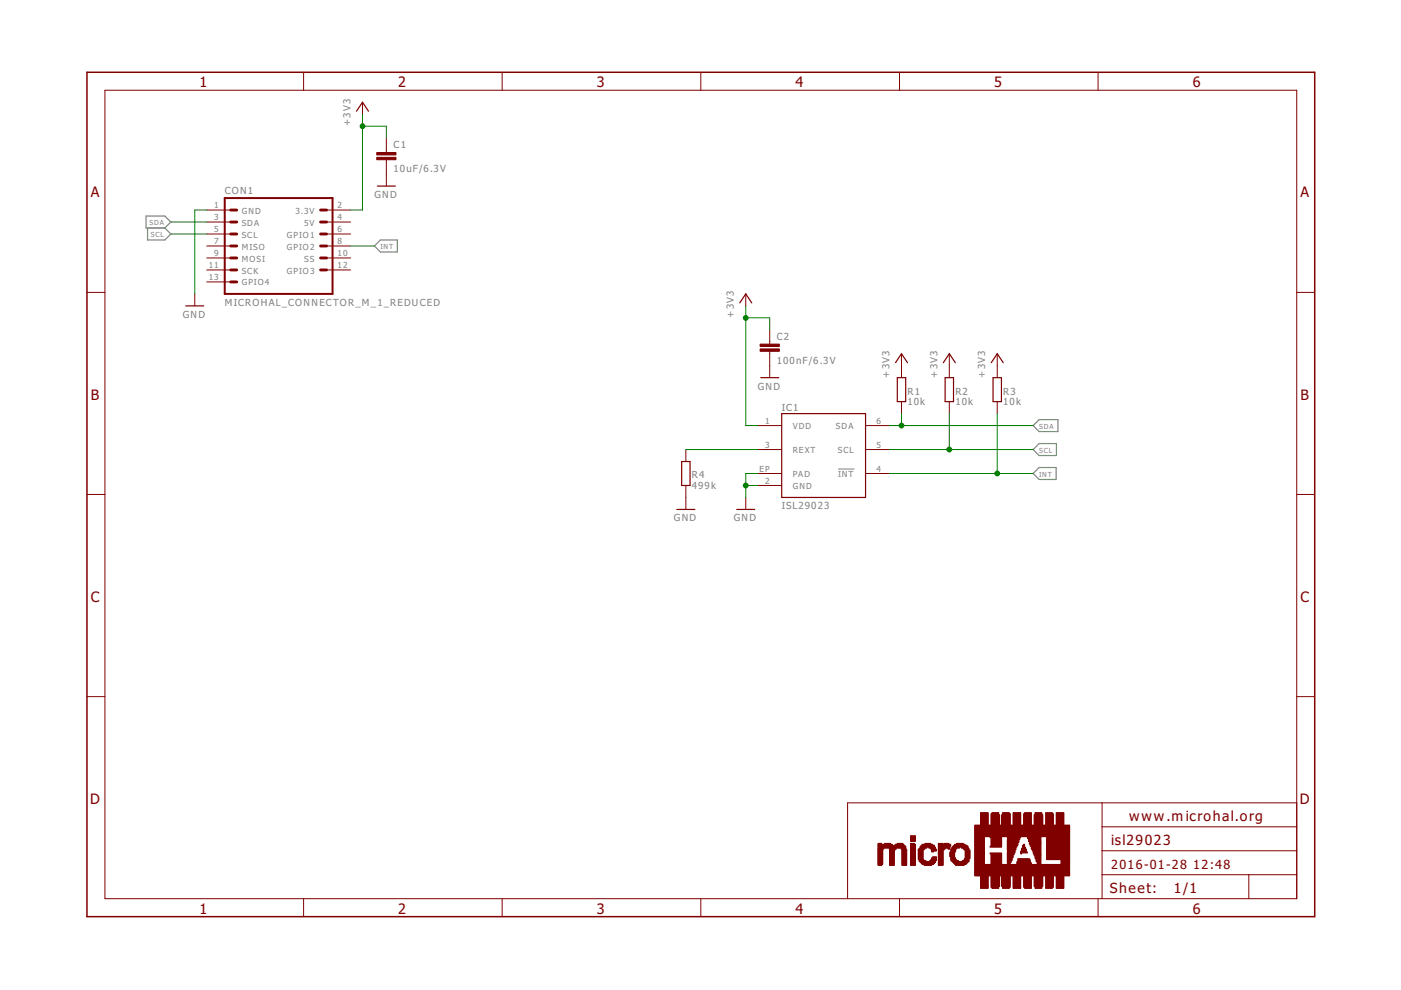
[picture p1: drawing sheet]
<svg xmlns="http://www.w3.org/2000/svg" width="297mm" height="210mm" viewBox="0 0 297 210" stroke-linecap="round" stroke-linejoin="round" font-family="sans-serif">
<path d="M177.7 99.4h3.5" fill="none" stroke="#808080" stroke-width=".21"/>
<path d="M31 45.8h3.9l1.3 1.3-1.3 1.2h-3.9zM31.3 48.3v2.6h3.6l1.3-1.3-1.3-1.3M80.6 50.9h3.6v2.5h-3.6l-1.2-1.2zM219.1 90.2l1.2-1.2h4v2.5h-4zM219.1 95.3l1.2-1.3h3.7v2.6h-3.7zM219.1 100.4l1.2-1.3h3.6v2.6h-3.6z" fill="none" stroke="#808080" stroke-width=".25"/>
<g fill="none" stroke="#800000" stroke-width=".21">
<path d="M22.2 19.1h252.7v171.4h-252.7zM64.4 15.3v3.8M106.5 15.3v3.8M148.6 15.3v3.8M190.7 15.3v3.8M232.8 15.3v3.8M76.9 21.7v2.5M81.9 29.3v3M81.9 33.9v5.6M43.8 44.5h5.1M43.8 47.1h5.1M43.8 49.6h5.1"/>
<path d="M43.8 52.2h5.1M43.8 54.7h5.1M43.8 57.2h5.1M43.8 59.8h5.1M69.2 44.5h5.1M69.2 47.1h5.1M69.2 49.6h5.1M69.2 52.2h5.1M69.2 54.7h5.1M69.2 57.2h5.1M18.4 62h3.8M41.3 62.3v2.6"/>
<path d="M158.1 62.3v2.6M163.2 69.9v3.1M163.2 74.5v5.6M191.1 75v5.1M201.3 75v5.1M211.4 75v5.1M274.9 62h3.8M145.4 95.3v2.6M160.7 90.2h5M160.7 95.3h5M183.5 90.2h5.1M183.5 95.3h5.1"/>
<path d="M191.1 85.2v2.5M201.3 85.2v2.5M211.4 85.2v2.5M18.4 104.8h3.8M145.4 102.9v5.1M158.1 105.5v2.5M160.7 100.4h5M160.7 102.9h5M183.5 100.4h5.1M274.9 104.8h3.8M18.4 147.7h3.8M274.9 147.7h3.8"/>
<path d="M233.7 170.2v20.3M233.7 175.3h41.2M274.9 170.2h-95.2v20.3M64.4 190.5v3.9M106.5 190.5v3.9M148.6 190.5v3.9M190.7 190.5v3.9M232.8 190.5v3.9M233.7 185.5h41.2M233.7 180.4h41.2M264.8 185.5v5"/>
</g>
<path d="M18.4 15.3h260.3v179.1h-260.3z" fill="none" stroke="#800000" stroke-width=".32"/>
<g fill="#800000" stroke="#800000" stroke-width=".21">
<path d="M207.9 188.2h1.6v.2h-1.6z"/>
<path d="M210.3 188.2h1.5v.2h-1.5z"/>
<path d="M212.6 188.2h1.4v.2h-1.4z"/>
<path d="M214.8 188.2h1.6v.2h-1.6z"/>
<path d="M217.2 188.2h1.5v.2h-1.5z"/>
<path d="M219.5 188.2h1.4v.2h-1.4z"/>
<path d="M221.7 188.2h1.4v.2h-1.4z"/>
<path d="M223.9 188.2h1.7v.2h-1.7z"/>
<path d="M207.9 187.9h1.6v.3h-1.6z"/>
<path d="M210.1 187.9h1.6v.3h-1.6z"/>
<path d="M212.6 187.9h1.6v.3h-1.6z"/>
<path d="M214.8 187.9h1.6v.3h-1.6z"/>
<path d="M217 187.9h1.7v.3h-1.7z"/>
<path d="M219.5 187.9h1.4v.3h-1.4z"/>
<path d="M221.7 187.9h1.6v.3h-1.6z"/>
<path d="M223.9 187.9h1.7v.3h-1.7z"/>
<path d="M207.9 187.7h1.6v.3h-1.6z"/>
<path d="M210.1 187.7h1.8v.3h-1.8z"/>
<path d="M212.4 187.7h1.8v.3h-1.8z"/>
<path d="M214.8 187.7h1.6v.3h-1.6z"/>
<path d="M217 187.7h1.7v.3h-1.7z"/>
<path d="M219.3 187.7h1.8v.3h-1.8z"/>
<path d="M221.7 187.7h1.6v.3h-1.6z"/>
<path d="M223.9 187.7h1.7v.3h-1.7z"/>
<path d="M207.9 187.5h1.6v.2h-1.6z"/>
<path d="M210.1 187.5h1.8v.2h-1.8z"/>
<path d="M212.4 187.5h1.8v.2h-1.8z"/>
<path d="M214.8 187.5h1.6v.2h-1.6z"/>
<path d="M217 187.5h1.7v.2h-1.7z"/>
<path d="M219.3 187.5h1.8v.2h-1.8z"/>
<path d="M221.7 187.5h1.6v.2h-1.6z"/>
<path d="M223.9 187.5h1.7v.2h-1.7z"/>
<path d="M207.9 187.3h1.6v.3h-1.6z"/>
<path d="M210.1 187.3h1.8v.3h-1.8z"/>
<path d="M212.4 187.3h1.8v.3h-1.8z"/>
<path d="M214.8 187.3h1.6v.3h-1.6z"/>
<path d="M217 187.3h1.7v.3h-1.7z"/>
<path d="M219.3 187.3h1.8v.3h-1.8z"/>
<path d="M221.7 187.3h1.6v.3h-1.6z"/>
<path d="M223.9 187.3h1.7v.3h-1.7z"/>
<path d="M207.9 187.1h1.6v.2h-1.6z"/>
<path d="M210.1 187.1h1.8v.2h-1.8z"/>
<path d="M212.4 187.1h1.8v.2h-1.8z"/>
<path d="M214.8 187.1h1.6v.2h-1.6z"/>
<path d="M217 187.1h1.7v.2h-1.7z"/>
<path d="M219.3 187.1h1.8v.2h-1.8z"/>
<path d="M221.7 187.1h1.6v.2h-1.6z"/>
<path d="M223.9 187.1h1.7v.2h-1.7z"/>
<path d="M207.9 186.9h1.6v.2h-1.6z"/>
<path d="M210.1 186.9h1.8v.2h-1.8z"/>
<path d="M212.4 186.9h1.8v.2h-1.8z"/>
<path d="M214.8 186.9h1.6v.2h-1.6z"/>
<path d="M217 186.9h1.7v.2h-1.7z"/>
<path d="M219.3 186.9h1.8v.2h-1.8z"/>
<path d="M221.7 186.9h1.6v.2h-1.6z"/>
<path d="M223.9 186.9h1.7v.2h-1.7z"/>
<path d="M207.9 186.7h1.6v.2h-1.6z"/>
<path d="M210.1 186.7h1.8v.2h-1.8z"/>
<path d="M212.4 186.7h1.8v.2h-1.8z"/>
<path d="M214.8 186.7h1.6v.2h-1.6z"/>
<path d="M217 186.7h1.7v.2h-1.7z"/>
<path d="M219.3 186.7h1.8v.2h-1.8z"/>
<path d="M221.7 186.7h1.6v.2h-1.6z"/>
<path d="M223.9 186.7h1.7v.2h-1.7z"/>
<path d="M207.9 186.5h1.6v.2h-1.6z"/>
<path d="M210.1 186.5h1.8v.2h-1.8z"/>
<path d="M212.4 186.5h1.8v.2h-1.8z"/>
<path d="M214.8 186.5h1.6v.2h-1.6z"/>
<path d="M217 186.5h1.7v.2h-1.7z"/>
<path d="M219.3 186.5h1.8v.2h-1.8z"/>
<path d="M221.7 186.5h1.6v.2h-1.6z"/>
<path d="M223.9 186.5h1.7v.2h-1.7z"/>
<path d="M207.9 186.3h1.6v.2h-1.6z"/>
<path d="M210.1 186.3h1.8v.2h-1.8z"/>
<path d="M212.4 186.3h1.8v.2h-1.8z"/>
<path d="M214.8 186.3h1.6v.2h-1.6z"/>
<path d="M217 186.3h1.7v.2h-1.7z"/>
<path d="M219.3 186.3h1.8v.2h-1.8z"/>
<path d="M221.7 186.3h1.6v.2h-1.6z"/>
<path d="M223.9 186.3h1.7v.2h-1.7z"/>
<path d="M207.9 186.1h1.6v.2h-1.6z"/>
<path d="M210.1 186.1h1.8v.2h-1.8z"/>
<path d="M212.4 186.1h1.8v.2h-1.8z"/>
<path d="M214.8 186.1h1.6v.2h-1.6z"/>
<path d="M217 186.1h1.7v.2h-1.7z"/>
<path d="M219.3 186.1h1.8v.2h-1.8z"/>
<path d="M221.7 186.1h1.6v.2h-1.6z"/>
<path d="M223.9 186.1h1.7v.2h-1.7z"/>
<path d="M207.9 185.9h1.6v.2h-1.6z"/>
<path d="M210.1 185.9h1.8v.2h-1.8z"/>
<path d="M212.4 185.9h1.8v.2h-1.8z"/>
<path d="M214.8 185.9h1.6v.2h-1.6z"/>
<path d="M217 185.9h1.7v.2h-1.7z"/>
<path d="M219.3 185.9h1.8v.2h-1.8z"/>
<path d="M221.7 185.9h1.6v.2h-1.6z"/>
<path d="M223.9 185.9h1.7v.2h-1.7z"/>
<path d="M207.9 185.7h1.6v.2h-1.6z"/>
<path d="M210.1 185.7h1.8v.2h-1.8z"/>
<path d="M212.4 185.7h1.8v.2h-1.8z"/>
<path d="M214.8 185.7h1.6v.2h-1.6z"/>
<path d="M217 185.7h1.7v.2h-1.7z"/>
<path d="M219.3 185.7h1.8v.2h-1.8z"/>
<path d="M221.7 185.7h1.6v.2h-1.6z"/>
<path d="M223.9 185.7h1.7v.2h-1.7z"/>
<path d="M206.7 185.5h20.1v.2h-20.1z"/>
<path d="M206.7 185.3h20.1v.2h-20.1z"/>
<path d="M206.7 185.1h20.1v.2h-20.1z"/>
<path d="M206.7 184.9h20.1v.2h-20.1z"/>
<path d="M206.7 184.7h20.1v.2h-20.1z"/>
<path d="M206.7 184.5h20.1v.2h-20.1z"/>
<path d="M206.7 184.3h20.1v.2h-20.1z"/>
<path d="M206.7 184.1h20.1v.2h-20.1z"/>
<path d="M206.7 183.9h20.1v.2h-20.1z"/>
<path d="M206.7 183.7h20.1v.2h-20.1z"/>
<path d="M206.7 183.5h20.1v.2h-20.1z"/>
<path d="M186.2 183.3h.8v.2h-.8z"/>
<path d="M188.6 183.3h1v.2h-1z"/>
<path d="M191.2 183.3h1v.2h-1z"/>
<path d="M193.1 183.3h1v.2h-1z"/>
<path d="M195.9 183.3h1.6v.2h-1.6z"/>
<path d="M198.9 183.3h1.1v.2h-1.1z"/>
<path d="M202.6 183.3h1.8v.2h-1.8z"/>
<path d="M206.7 183.3h20.1v.2h-20.1z"/>
<path d="M186.1 183.1h1.1v.2h-1.1z"/>
<path d="M188.6 183.1h1v.2h-1z"/>
<path d="M191.2 183.1h1v.2h-1z"/>
<path d="M193.1 183.1h1v.2h-1z"/>
<path d="M195.5 183.1h2.5v.2h-2.5z"/>
<path d="M198.9 183.1h1.1v.2h-1.1z"/>
<path d="M202.4 183.1h2.5v.2h-2.5z"/>
<path d="M206.7 183.1h2v.2h-2z"/>
<path d="M210.1 183.1h2.3v.2h-2.3z"/>
<path d="M213.6 183.1h.6v.2h-.6z"/>
<path d="M215.6 183.1h3.1v.2h-3.1z"/>
<path d="M220.1 183.1h.6v.2h-.6z"/>
<path d="M225 183.1h1.8v.2h-1.8z"/>
<path d="M186.1 182.9h1.1v.2h-1.1z"/>
<path d="M188.6 182.9h1v.2h-1z"/>
<path d="M191.2 182.9h1v.2h-1z"/>
<path d="M193.1 182.9h1v.2h-1z"/>
<path d="M195.3 182.9h2.8v.2h-2.8z"/>
<path d="M198.9 182.9h1.1v.2h-1.1z"/>
<path d="M202.2 182.9h2.8v.2h-2.8z"/>
<path d="M206.7 182.9h2v.2h-2z"/>
<path d="M210.1 182.9h2.3v.2h-2.3z"/>
<path d="M213.6 182.9h.6v.2h-.6z"/>
<path d="M215.6 182.9h3.1v.2h-3.1z"/>
<path d="M219.9 182.9h.8v.2h-.8z"/>
<path d="M225 182.9h1.8v.2h-1.8z"/>
<path d="M186.1 182.7h1.1v.2h-1.1z"/>
<path d="M188.6 182.7h1v.2h-1z"/>
<path d="M191.2 182.7h1v.2h-1z"/>
<path d="M193.1 182.7h1v.2h-1z"/>
<path d="M195.1 182.7h3.3v.2h-3.3z"/>
<path d="M198.9 182.7h1.1v.2h-1.1z"/>
<path d="M202 182.7h3.3v.2h-3.3z"/>
<path d="M206.7 182.7h2v.2h-2z"/>
<path d="M210.1 182.7h2.3v.2h-2.3z"/>
<path d="M213.6 182.7h.8v.2h-.8z"/>
<path d="M215.6 182.7h2.8v.2h-2.8z"/>
<path d="M219.9 182.7h.8v.2h-.8z"/>
<path d="M225 182.7h1.8v.2h-1.8z"/>
<path d="M186.1 182.5h1.1v.2h-1.1z"/>
<path d="M188.6 182.5h1v.2h-1z"/>
<path d="M191.2 182.5h1v.2h-1z"/>
<path d="M193.1 182.5h1v.2h-1z"/>
<path d="M194.9 182.5h1.4v.2h-1.4z"/>
<path d="M197.1 182.5h1.3v.2h-1.3z"/>
<path d="M198.9 182.5h1.1v.2h-1.1z"/>
<path d="M201.8 182.5h1.4v.2h-1.4z"/>
<path d="M204 182.5h1.5v.2h-1.5z"/>
<path d="M206.7 182.5h2v.2h-2z"/>
<path d="M210.1 182.5h2.3v.2h-2.3z"/>
<path d="M213.6 182.5h.8v.2h-.8z"/>
<path d="M215.8 182.5h2.6v.2h-2.6z"/>
<path d="M219.7 182.5h1v.2h-1z"/>
<path d="M225 182.5h1.8v.2h-1.8z"/>
<path d="M186.1 182.3h1.1v.2h-1.1z"/>
<path d="M188.6 182.3h1v.2h-1z"/>
<path d="M191.2 182.3h1v.2h-1z"/>
<path d="M193.1 182.3h1v.2h-1z"/>
<path d="M194.9 182.3h1v.2h-1z"/>
<path d="M197.3 182.3h1.2v.2h-1.2z"/>
<path d="M198.9 182.3h1.1v.2h-1.1z"/>
<path d="M201.6 182.3h1.2v.2h-1.2z"/>
<path d="M204.4 182.3h1v.2h-1z"/>
<path d="M206.7 182.3h2v.2h-2z"/>
<path d="M210.1 182.3h2.3v.2h-2.3z"/>
<path d="M213.6 182.3h1v.2h-1z"/>
<path d="M215.8 182.3h2.6v.2h-2.6z"/>
<path d="M219.7 182.3h1v.2h-1z"/>
<path d="M225 182.3h1.8v.2h-1.8z"/>
<path d="M186.1 182.1h1.1v.2h-1.1z"/>
<path d="M188.6 182.1h1v.2h-1z"/>
<path d="M191.2 182.1h1v.2h-1z"/>
<path d="M193.1 182.1h1v.2h-1z"/>
<path d="M194.7 182.1h1v.2h-1z"/>
<path d="M197.5 182.1h1v.2h-1z"/>
<path d="M198.9 182.1h1.1v.2h-1.1z"/>
<path d="M201.6 182.1h1v.2h-1z"/>
<path d="M204.4 182.1h1v.2h-1z"/>
<path d="M206.7 182.1h2v.2h-2z"/>
<path d="M210.1 182.1h2.3v.2h-2.3z"/>
<path d="M213.6 182.1h1v.2h-1z"/>
<path d="M215.8 182.1h2.4v.2h-2.4z"/>
<path d="M219.7 182.1h1v.2h-1z"/>
<path d="M221.9 182.1h4.9v.2h-4.9z"/>
<path d="M186.1 181.9h1.1v.2h-1.1z"/>
<path d="M188.6 181.9h1v.2h-1z"/>
<path d="M191.2 181.9h1v.2h-1z"/>
<path d="M193.1 181.9h1v.2h-1z"/>
<path d="M194.7 181.9h1v.2h-1z"/>
<path d="M197.5 181.9h1v.2h-1z"/>
<path d="M198.9 181.9h1.1v.2h-1.1z"/>
<path d="M201.6 181.9h1v.2h-1z"/>
<path d="M204.6 181.9h1.1v.2h-1.1z"/>
<path d="M206.7 181.9h2v.2h-2z"/>
<path d="M210.1 181.9h2.3v.2h-2.3z"/>
<path d="M213.6 181.9h1v.2h-1z"/>
<path d="M219.5 181.9h1.2v.2h-1.2z"/>
<path d="M221.9 181.9h4.9v.2h-4.9z"/>
<path d="M186.1 181.7h1.1v.2h-1.1z"/>
<path d="M188.6 181.7h1v.2h-1z"/>
<path d="M191.2 181.7h1v.2h-1z"/>
<path d="M193.1 181.7h1v.2h-1z"/>
<path d="M194.7 181.7h1v.2h-1z"/>
<path d="M197.7 181.7h.8v.2h-.8z"/>
<path d="M198.9 181.7h1.1v.2h-1.1z"/>
<path d="M201.6 181.7h.8v.2h-.8z"/>
<path d="M204.6 181.7h1.1v.2h-1.1z"/>
<path d="M206.7 181.7h2v.2h-2z"/>
<path d="M210.1 181.7h2.3v.2h-2.3z"/>
<path d="M213.6 181.7h1.2v.2h-1.2z"/>
<path d="M219.5 181.7h1.2v.2h-1.2z"/>
<path d="M221.9 181.7h4.9v.2h-4.9z"/>
<path d="M186.1 181.4h1.1v.3h-1.1z"/>
<path d="M188.6 181.4h1v.3h-1z"/>
<path d="M191.2 181.4h1v.3h-1z"/>
<path d="M193.1 181.4h1v.3h-1z"/>
<path d="M194.7 181.4h1v.3h-1z"/>
<path d="M198.9 181.4h1.1v.3h-1.1z"/>
<path d="M201.4 181.4h1v.3h-1z"/>
<path d="M204.6 181.4h1.1v.3h-1.1z"/>
<path d="M206.7 181.4h2v.3h-2z"/>
<path d="M210.1 181.4h2.3v.3h-2.3z"/>
<path d="M213.6 181.4h1.2v.3h-1.2z"/>
<path d="M219.5 181.4h1.2v.3h-1.2z"/>
<path d="M221.9 181.4h4.9v.3h-4.9z"/>
<path d="M186.1 181.3h1.1v.2h-1.1z"/>
<path d="M188.6 181.3h1v.2h-1z"/>
<path d="M191.2 181.3h1v.2h-1z"/>
<path d="M193.1 181.3h1v.2h-1z"/>
<path d="M194.7 181.3h1v.2h-1z"/>
<path d="M198.9 181.3h1.1v.2h-1.1z"/>
<path d="M201.4 181.3h1v.2h-1z"/>
<path d="M204.6 181.3h1.1v.2h-1.1z"/>
<path d="M206.7 181.3h2v.2h-2z"/>
<path d="M210.1 181.3h2.3v.2h-2.3z"/>
<path d="M213.6 181.3h1.2v.2h-1.2z"/>
<path d="M219.3 181.3h1.4v.2h-1.4z"/>
<path d="M221.9 181.3h4.9v.2h-4.9z"/>
<path d="M186.1 181h1.1v.3h-1.1z"/>
<path d="M188.6 181h1v.3h-1z"/>
<path d="M191.2 181h1v.3h-1z"/>
<path d="M193.1 181h1v.3h-1z"/>
<path d="M194.7 181h1v.3h-1z"/>
<path d="M198.9 181h1.1v.3h-1.1z"/>
<path d="M201.4 181h1v.3h-1z"/>
<path d="M204.6 181h1.1v.3h-1.1z"/>
<path d="M206.7 181h2v.3h-2z"/>
<path d="M210.1 181h2.3v.3h-2.3z"/>
<path d="M213.6 181h1.4v.3h-1.4z"/>
<path d="M219.3 181h1.4v.3h-1.4z"/>
<path d="M221.9 181h4.9v.3h-4.9z"/>
<path d="M186.1 180.8h1.1v.3h-1.1z"/>
<path d="M188.6 180.8h1v.3h-1z"/>
<path d="M191.2 180.8h1v.3h-1z"/>
<path d="M193.1 180.8h1v.3h-1z"/>
<path d="M194.7 180.8h1v.3h-1z"/>
<path d="M198.9 180.8h1.1v.3h-1.1z"/>
<path d="M201.4 180.8h1v.3h-1z"/>
<path d="M204.6 180.8h1.1v.3h-1.1z"/>
<path d="M206.7 180.8h2v.3h-2z"/>
<path d="M209.9 180.8h2.5v.3h-2.5z"/>
<path d="M213.6 180.8h1.4v.3h-1.4z"/>
<path d="M216.4 180.8h.2v.3h-.2z"/>
<path d="M219.1 180.8h1.6v.3h-1.6z"/>
<path d="M221.9 180.8h4.9v.3h-4.9z"/>
<path d="M186.1 180.6h1.1v.2h-1.1z"/>
<path d="M188.6 180.6h1v.2h-1z"/>
<path d="M191.2 180.6h1v.2h-1z"/>
<path d="M193.1 180.6h1v.2h-1z"/>
<path d="M194.7 180.6h1v.2h-1z"/>
<path d="M198.9 180.6h1.1v.2h-1.1z"/>
<path d="M201.4 180.6h1v.2h-1z"/>
<path d="M204.6 180.6h1.1v.2h-1.1z"/>
<path d="M206.7 180.6h2v.2h-2z"/>
<path d="M213.6 180.6h1.6v.2h-1.6z"/>
<path d="M216.4 180.6h1.4v.2h-1.4z"/>
<path d="M219.1 180.6h1.6v.2h-1.6z"/>
<path d="M221.9 180.6h4.9v.2h-4.9z"/>
<path d="M186.1 180.4h1.1v.2h-1.1z"/>
<path d="M188.6 180.4h1v.2h-1z"/>
<path d="M191.2 180.4h1v.2h-1z"/>
<path d="M193.1 180.4h1v.2h-1z"/>
<path d="M194.7 180.4h1v.2h-1z"/>
<path d="M197.5 180.4h.5v.2h-.5z"/>
<path d="M198.9 180.4h1.1v.2h-1.1z"/>
<path d="M201.6 180.4h1v.2h-1z"/>
<path d="M204.6 180.4h1.1v.2h-1.1z"/>
<path d="M206.7 180.4h2v.2h-2z"/>
<path d="M213.6 180.4h1.6v.2h-1.6z"/>
<path d="M216.4 180.4h1.2v.2h-1.2z"/>
<path d="M219.1 180.4h1.6v.2h-1.6z"/>
<path d="M221.9 180.4h4.9v.2h-4.9z"/>
<path d="M186.1 180.2h1.1v.2h-1.1z"/>
<path d="M188.6 180.2h1v.2h-1z"/>
<path d="M191.2 180.2h1v.2h-1z"/>
<path d="M193.1 180.2h1v.2h-1z"/>
<path d="M194.7 180.2h1v.2h-1z"/>
<path d="M197.5 180.2h1v.2h-1z"/>
<path d="M198.9 180.2h1.1v.2h-1.1z"/>
<path d="M201.6 180.2h1v.2h-1z"/>
<path d="M204.6 180.2h1.1v.2h-1.1z"/>
<path d="M206.7 180.2h2v.2h-2z"/>
<path d="M213.6 180.2h1.6v.2h-1.6z"/>
<path d="M216.6 180.2h1v.2h-1z"/>
<path d="M218.9 180.2h1.8v.2h-1.8z"/>
<path d="M221.9 180.2h4.9v.2h-4.9z"/>
<path d="M186.1 180h1.1v.2h-1.1z"/>
<path d="M188.6 180h1.2v.2h-1.2z"/>
<path d="M191.2 180h1v.2h-1z"/>
<path d="M193.1 180h1v.2h-1z"/>
<path d="M194.7 180h1.2v.2h-1.2z"/>
<path d="M197.5 180h1v.2h-1z"/>
<path d="M198.9 180h1.3v.2h-1.3z"/>
<path d="M201.6 180h1v.2h-1z"/>
<path d="M204.4 180h1v.2h-1z"/>
<path d="M206.7 180h2v.2h-2z"/>
<path d="M213.6 180h1.8v.2h-1.8z"/>
<path d="M216.6 180h1v.2h-1z"/>
<path d="M218.9 180h1.8v.2h-1.8z"/>
<path d="M221.9 180h4.9v.2h-4.9z"/>
<path d="M186.1 179.8h1.3v.2h-1.3z"/>
<path d="M188.6 179.8h1.4v.2h-1.4z"/>
<path d="M191 179.8h1v.2h-1z"/>
<path d="M193.1 179.8h1v.2h-1z"/>
<path d="M194.9 179.8h1.2v.2h-1.2z"/>
<path d="M197.3 179.8h1v.2h-1z"/>
<path d="M198.9 179.8h1.5v.2h-1.5z"/>
<path d="M201 179.8h.4v.2h-.4z"/>
<path d="M201.8 179.8h1v.2h-1z"/>
<path d="M204.2 179.8h1.2v.2h-1.2z"/>
<path d="M206.7 179.8h2v.2h-2z"/>
<path d="M213.6 179.8h1.8v.2h-1.8z"/>
<path d="M216.6 179.8h.8v.2h-.8z"/>
<path d="M218.7 179.8h2v.2h-2z"/>
<path d="M221.9 179.8h4.9v.2h-4.9z"/>
<path d="M186.2 179.6h5.8v.2h-5.8z"/>
<path d="M193.1 179.6h1v.2h-1z"/>
<path d="M195.1 179.6h1.4v.2h-1.4z"/>
<path d="M196.9 179.6h1.5v.2h-1.5z"/>
<path d="M198.9 179.6h2.5v.2h-2.5z"/>
<path d="M201.8 179.6h1.6v.2h-1.6z"/>
<path d="M203.8 179.6h1.5v.2h-1.5z"/>
<path d="M206.7 179.6h2v.2h-2z"/>
<path d="M213.6 179.6h1.8v.2h-1.8z"/>
<path d="M216.8 179.6h.6v.2h-.6z"/>
<path d="M218.7 179.6h2v.2h-2z"/>
<path d="M221.9 179.6h4.9v.2h-4.9z"/>
<path d="M186.2 179.4h5.8v.2h-5.8z"/>
<path d="M193.1 179.4h1v.2h-1z"/>
<path d="M195.1 179.4h3v.2h-3z"/>
<path d="M198.9 179.4h2.5v.2h-2.5z"/>
<path d="M202 179.4h3.3v.2h-3.3z"/>
<path d="M206.7 179.4h2v.2h-2z"/>
<path d="M209.9 179.4h2.5v.2h-2.5z"/>
<path d="M213.6 179.4h2v.2h-2z"/>
<path d="M216.8 179.4h.4v.2h-.4z"/>
<path d="M218.7 179.4h2v.2h-2z"/>
<path d="M221.9 179.4h4.9v.2h-4.9z"/>
<path d="M186.1 179.2h3.3v.2h-3.3z"/>
<path d="M189.6 179.2h2.2v.2h-2.2z"/>
<path d="M193.1 179.2h1v.2h-1z"/>
<path d="M195.3 179.2h2.8v.2h-2.8z"/>
<path d="M198.9 179.2h2.7v.2h-2.7z"/>
<path d="M202.2 179.2h2.8v.2h-2.8z"/>
<path d="M206.7 179.2h2v.2h-2z"/>
<path d="M210.1 179.2h2.3v.2h-2.3z"/>
<path d="M213.6 179.2h2v.2h-2z"/>
<path d="M216.8 179.2h.4v.2h-.4z"/>
<path d="M218.4 179.2h2.3v.2h-2.3z"/>
<path d="M221.9 179.2h4.9v.2h-4.9z"/>
<path d="M186.2 179h.8v.2h-.8z"/>
<path d="M187.2 179h2v.2h-2z"/>
<path d="M189.8 179h1.8v.2h-1.8z"/>
<path d="M193.1 179h1v.2h-1z"/>
<path d="M195.5 179h2.2v.2h-2.2z"/>
<path d="M198.9 179h2.7v.2h-2.7z"/>
<path d="M202.4 179h2.2v.2h-2.2z"/>
<path d="M206.7 179h2v.2h-2z"/>
<path d="M210.1 179h2.3v.2h-2.3z"/>
<path d="M213.6 179h2.2v.2h-2.2z"/>
<path d="M217 179h.2v.2h-.2z"/>
<path d="M218.4 179h2.3v.2h-2.3z"/>
<path d="M221.9 179h4.9v.2h-4.9z"/>
<path d="M186.2 178.8h.8v.2h-.8z"/>
<path d="M187.6 178.8h1.2v.2h-1.2z"/>
<path d="M190.2 178.8h1.2v.2h-1.2z"/>
<path d="M193.1 178.8h.8v.2h-.8z"/>
<path d="M196.1 178.8h1.2v.2h-1.2z"/>
<path d="M198.9 178.8h1.1v.2h-1.1z"/>
<path d="M200.2 178.8h1v.2h-1z"/>
<path d="M202.8 178.8h1.4v.2h-1.4z"/>
<path d="M206.7 178.8h2v.2h-2z"/>
<path d="M210.1 178.8h2.3v.2h-2.3z"/>
<path d="M213.6 178.8h2.2v.2h-2.2z"/>
<path d="M218.2 178.8h2.5v.2h-2.5z"/>
<path d="M221.9 178.8h4.9v.2h-4.9z"/>
<path d="M206.7 178.6h2v.2h-2z"/>
<path d="M210.1 178.6h2.3v.2h-2.3z"/>
<path d="M213.6 178.6h2.2v.2h-2.2z"/>
<path d="M218.2 178.6h2.5v.2h-2.5z"/>
<path d="M221.9 178.6h4.9v.2h-4.9z"/>
<path d="M206.7 178.4h2v.2h-2z"/>
<path d="M210.1 178.4h2.3v.2h-2.3z"/>
<path d="M213.6 178.4h2.4v.2h-2.4z"/>
<path d="M218.2 178.4h2.5v.2h-2.5z"/>
<path d="M221.9 178.4h4.9v.2h-4.9z"/>
<path d="M193.1 178.2h1v.2h-1z"/>
<path d="M206.7 178.2h2v.2h-2z"/>
<path d="M210.1 178.2h2.3v.2h-2.3z"/>
<path d="M213.6 178.2h2.4v.2h-2.4z"/>
<path d="M218.1 178.2h2.6v.2h-2.6z"/>
<path d="M221.9 178.2h4.9v.2h-4.9z"/>
<path d="M193.1 178h1v.2h-1z"/>
<path d="M206.7 178h2v.2h-2z"/>
<path d="M210.1 178h2.3v.2h-2.3z"/>
<path d="M213.6 178h2.4v.2h-2.4z"/>
<path d="M218.1 178h2.6v.2h-2.6z"/>
<path d="M221.9 178h4.9v.2h-4.9z"/>
<path d="M193.1 177.8h1v.2h-1z"/>
<path d="M206.7 177.8h2v.2h-2z"/>
<path d="M210.1 177.8h2.3v.2h-2.3z"/>
<path d="M213.6 177.8h2.6v.2h-2.6z"/>
<path d="M218.1 177.8h2.6v.2h-2.6z"/>
<path d="M221.9 177.8h4.9v.2h-4.9z"/>
<path d="M193.1 177.6h1v.2h-1z"/>
<path d="M206.7 177.6h2v.2h-2z"/>
<path d="M210.1 177.6h2.3v.2h-2.3z"/>
<path d="M213.6 177.6h2.6v.2h-2.6z"/>
<path d="M217.8 177.6h2.9v.2h-2.9z"/>
<path d="M221.9 177.6h4.9v.2h-4.9z"/>
<path d="M193.1 177.4h1v.2h-1z"/>
<path d="M206.7 177.4h2v.2h-2z"/>
<path d="M209.9 177.4h2.5v.2h-2.5z"/>
<path d="M213.6 177.4h2.8v.2h-2.8z"/>
<path d="M217.8 177.4h2.9v.2h-2.9z"/>
<path d="M221.9 177.4h4.9v.2h-4.9z"/>
<path d="M193.1 177.2h1v.2h-1z"/>
<path d="M206.7 177.2h20.1v.2h-20.1z"/>
<path d="M206.7 177h20.1v.2h-20.1z"/>
<path d="M206.7 176.8h20.1v.2h-20.1z"/>
<path d="M206.7 176.6h20.1v.2h-20.1z"/>
<path d="M206.7 176.4h20.1v.2h-20.1z"/>
<path d="M206.7 176.2h20.1v.2h-20.1z"/>
<path d="M206.7 176h20.1v.2h-20.1z"/>
<path d="M206.7 175.8h20.1v.2h-20.1z"/>
<path d="M206.7 175.6h20.1v.2h-20.1z"/>
<path d="M206.7 175.3h20.1v.3h-20.1z"/>
<path d="M206.7 175.2h20.1v.2h-20.1z"/>
<path d="M206.7 174.9h20.1v.3h-20.1z"/>
<path d="M207.9 174.8h1.6v.2h-1.6z"/>
<path d="M210.1 174.8h1.8v.2h-1.8z"/>
<path d="M212.4 174.8h1.8v.2h-1.8z"/>
<path d="M214.8 174.8h1.6v.2h-1.6z"/>
<path d="M217 174.8h1.7v.2h-1.7z"/>
<path d="M219.3 174.8h1.8v.2h-1.8z"/>
<path d="M221.7 174.8h1.6v.2h-1.6z"/>
<path d="M223.9 174.8h1.7v.2h-1.7z"/>
<path d="M207.9 174.5h1.6v.3h-1.6z"/>
<path d="M210.1 174.5h1.8v.3h-1.8z"/>
<path d="M212.4 174.5h1.8v.3h-1.8z"/>
<path d="M214.8 174.5h1.6v.3h-1.6z"/>
<path d="M217 174.5h1.7v.3h-1.7z"/>
<path d="M219.3 174.5h1.8v.3h-1.8z"/>
<path d="M221.7 174.5h1.6v.3h-1.6z"/>
<path d="M223.9 174.5h1.7v.3h-1.7z"/>
<path d="M207.9 174.3h1.6v.2h-1.6z"/>
<path d="M210.1 174.3h1.8v.2h-1.8z"/>
<path d="M212.4 174.3h1.8v.2h-1.8z"/>
<path d="M214.8 174.3h1.6v.2h-1.6z"/>
<path d="M217 174.3h1.7v.2h-1.7z"/>
<path d="M219.3 174.3h1.8v.2h-1.8z"/>
<path d="M221.7 174.3h1.6v.2h-1.6z"/>
<path d="M223.9 174.3h1.7v.2h-1.7z"/>
<path d="M207.9 174.1h1.6v.2h-1.6z"/>
<path d="M210.1 174.1h1.8v.2h-1.8z"/>
<path d="M212.4 174.1h1.8v.2h-1.8z"/>
<path d="M214.8 174.1h1.6v.2h-1.6z"/>
<path d="M217 174.1h1.7v.2h-1.7z"/>
<path d="M219.3 174.1h1.8v.2h-1.8z"/>
<path d="M221.7 174.1h1.6v.2h-1.6z"/>
<path d="M223.9 174.1h1.7v.2h-1.7z"/>
<path d="M207.9 173.9h1.6v.2h-1.6z"/>
<path d="M210.1 173.9h1.8v.2h-1.8z"/>
<path d="M212.4 173.9h1.8v.2h-1.8z"/>
<path d="M214.8 173.9h1.6v.2h-1.6z"/>
<path d="M217 173.9h1.7v.2h-1.7z"/>
<path d="M219.3 173.9h1.8v.2h-1.8z"/>
<path d="M221.7 173.9h1.6v.2h-1.6z"/>
<path d="M223.9 173.9h1.7v.2h-1.7z"/>
<path d="M207.9 173.7h1.6v.2h-1.6z"/>
<path d="M210.1 173.7h1.8v.2h-1.8z"/>
<path d="M212.4 173.7h1.8v.2h-1.8z"/>
<path d="M214.8 173.7h1.6v.2h-1.6z"/>
<path d="M217 173.7h1.7v.2h-1.7z"/>
<path d="M219.3 173.7h1.8v.2h-1.8z"/>
<path d="M221.7 173.7h1.6v.2h-1.6z"/>
<path d="M223.9 173.7h1.7v.2h-1.7z"/>
<path d="M207.9 173.5h1.6v.2h-1.6z"/>
<path d="M210.1 173.5h1.8v.2h-1.8z"/>
<path d="M212.4 173.5h1.8v.2h-1.8z"/>
<path d="M214.8 173.5h1.6v.2h-1.6z"/>
<path d="M217 173.5h1.7v.2h-1.7z"/>
<path d="M219.3 173.5h1.8v.2h-1.8z"/>
<path d="M221.7 173.5h1.6v.2h-1.6z"/>
<path d="M223.9 173.5h1.7v.2h-1.7z"/>
<path d="M207.9 173.3h1.6v.2h-1.6z"/>
<path d="M210.1 173.3h1.8v.2h-1.8z"/>
<path d="M212.4 173.3h1.8v.2h-1.8z"/>
<path d="M214.8 173.3h1.6v.2h-1.6z"/>
<path d="M217 173.3h1.7v.2h-1.7z"/>
<path d="M219.3 173.3h1.8v.2h-1.8z"/>
<path d="M221.7 173.3h1.6v.2h-1.6z"/>
<path d="M223.9 173.3h1.7v.2h-1.7z"/>
<path d="M207.9 173.1h1.6v.2h-1.6z"/>
<path d="M210.1 173.1h1.8v.2h-1.8z"/>
<path d="M212.4 173.1h1.8v.2h-1.8z"/>
<path d="M214.8 173.1h1.6v.2h-1.6z"/>
<path d="M217 173.1h1.7v.2h-1.7z"/>
<path d="M219.3 173.1h1.8v.2h-1.8z"/>
<path d="M221.7 173.1h1.6v.2h-1.6z"/>
<path d="M223.9 173.1h1.7v.2h-1.7z"/>
<path d="M207.9 172.9h1.6v.2h-1.6z"/>
<path d="M210.1 172.9h1.8v.2h-1.8z"/>
<path d="M212.4 172.9h1.8v.2h-1.8z"/>
<path d="M214.8 172.9h1.6v.2h-1.6z"/>
<path d="M217 172.9h1.7v.2h-1.7z"/>
<path d="M219.3 172.9h1.8v.2h-1.8z"/>
<path d="M221.7 172.9h1.6v.2h-1.6z"/>
<path d="M223.9 172.9h1.7v.2h-1.7z"/>
<path d="M207.9 172.7h1.6v.2h-1.6z"/>
<path d="M210.1 172.7h1.8v.2h-1.8z"/>
<path d="M212.4 172.7h1.8v.2h-1.8z"/>
<path d="M214.8 172.7h1.6v.2h-1.6z"/>
<path d="M217 172.7h1.7v.2h-1.7z"/>
<path d="M219.3 172.7h1.8v.2h-1.8z"/>
<path d="M221.7 172.7h1.6v.2h-1.6z"/>
<path d="M223.9 172.7h1.7v.2h-1.7z"/>
<path d="M207.9 172.5h1.6v.2h-1.6z"/>
<path d="M210.1 172.5h1.6v.2h-1.6z"/>
<path d="M212.6 172.5h1.6v.2h-1.6z"/>
<path d="M214.8 172.5h1.6v.2h-1.6z"/>
<path d="M217 172.5h1.7v.2h-1.7z"/>
<path d="M219.5 172.5h1.4v.2h-1.4z"/>
<path d="M221.7 172.5h1.6v.2h-1.6z"/>
<path d="M223.9 172.5h1.7v.2h-1.7z"/>
<path d="M207.9 172.3h1.6v.2h-1.6z"/>
<path d="M210.3 172.3h1.5v.2h-1.5z"/>
<path d="M212.6 172.3h1.4v.2h-1.4z"/>
<path d="M214.8 172.3h1.6v.2h-1.6z"/>
<path d="M217.2 172.3h1.5v.2h-1.5z"/>
<path d="M219.5 172.3h1.4v.2h-1.4z"/>
<path d="M221.7 172.3h1.4v.2h-1.4z"/>
<path d="M223.9 172.3h1.7v.2h-1.7z"/>
<path d="M79.9 33.4h4v.5h-4z"/>
<path d="M79.9 32.3h4v.6h-4z"/>
<path d="M161.2 74h4v.5h-4z"/>
<path d="M161.2 73h4v.5h-4z"/>
</g>
<path d="M47.6 42h22.9v20.3h-22.9z" fill="none" stroke="#800000" stroke-width=".42"/>
<g fill="none" stroke="#800000" stroke-width=".61">
<path d="M48.9 49.6h1.3M48.9 47.1h1.3M48.9 44.5h1.3M48.9 57.2h1.3M48.9 54.7h1.3M48.9 52.2h1.3M48.9 59.8h1.3M68 49.6h1.2M68 47.1h1.2M68 44.5h1.2M68 57.2h1.2M68 54.7h1.2"/>
<path d="M68 52.2h1.2"/>
</g>
<g fill="none" stroke="#800000" stroke-width=".25">
<path d="M75.6 23.6l1.3-1.9 1.2 1.9M80 39.5h3.8M39.4 64.9h3.8M156.8 64.2l1.3-1.9 1.3 1.9M189.9 76.9l1.2-1.9 1.3 1.9M200 76.9l1.3-1.9 1.2 1.9M210.2 76.9l1.2-1.9 1.3 1.9M144.5 97.9h1.8v5h-1.8zM161.3 80.1h3.8M165.7 87.7h17.8v17.8h-17.8zM190.2 80.1h1.8v5.1h-1.8zM200.4 80.1h1.8v5.1h-1.8z"/>
<path d="M210.5 80.1h1.8v5.1h-1.8zM143.5 108h3.8M156.2 108h3.8"/>
</g>
<g fill="none" stroke="#008000" stroke-width=".21">
<path d="M76.9 24.2v20.3h-2.6M76.9 26.8h5v2.5M36.2 47.1h7.6M36.2 49.6h7.6M43.8 44.5h-2.5v17.8M74.3 52.2h5.1M158.1 64.9v25.3h2.6M158.1 67.4h5.1v2.5M145.4 95.3h15.3M188.6 90.2h30.5M188.6 95.3h30.5M191.1 87.7v2.5"/>
<path d="M201.3 87.7v7.6M211.4 87.7v12.7M158.1 102.9h2.6M160.7 100.4h-2.6v5.1M188.6 100.4h30.5"/>
</g>
<g fill="#008000" stroke="#008000" stroke-width=".21">
<circle cx="158.1" cy="67.4" r=".51"/>
<circle cx="76.9" cy="26.8" r=".51"/>
<circle cx="191.1" cy="90.2" r=".51"/>
<circle cx="201.3" cy="95.3" r=".51"/>
<circle cx="211.4" cy="100.4" r=".51"/>
<circle cx="158.1" cy="102.9" r=".51"/>
</g>
<g font-size="3.7" fill="#800000">
<text x="42.3" y="18.5">1</text>
<text x="84.4" y="18.5">2</text>
<text x="126.5" y="18.5">3</text>
<text x="168.7" y="18.5">4</text>
<text x="210.8" y="18.5">5</text>
<text x="252.9" y="18.5">6</text>
<text x="19.2" y="41.9">A</text>
<text x="275.7" y="41.9">A</text>
<text x="19.3" y="84.7">B</text>
<text x="275.8" y="84.7">B</text>
<text x="19.2" y="127.6">C</text>
<text x="275.7" y="127.6">C</text>
<text x="19.1" y="170.4">D</text>
<text x="275.6" y="170.4">D</text>
<text x="42.3" y="193.7">1</text>
<text x="84.4" y="193.7">2</text>
<text x="126.5" y="193.7">3</text>
<text x="168.7" y="193.7">4</text>
<text x="210.8" y="193.7">5</text>
<text x="252.9" y="193.7">6</text>
</g>
<g font-size="3.6" fill="#800000">
<text x="235.6" y="179.1">isl29023</text>
<text x="239.4" y="174">www.microhal.org</text>
<text x="235.3" y="189.4">Sheet:</text>
<text x="248.9" y="189.3">1/1</text>
</g>
<g font-size="3.2" fill="#800000">
<text x="235.6" y="184.2">2016-01-28</text>
<text x="253" y="184.2">12:48</text>
</g>
<g font-size="2.5" fill="#808080">
<text x="74.3" y="26.8" transform="rotate(-90 74.3 26.8)">+3V3</text>
<text x="83.4" y="31.5">C1</text>
<text x="47.6" y="41.2">CON1</text>
<text x="79.4" y="42">GND</text>
<text x="83.4" y="36.5">10uF/6.3V</text>
<text x="47.6" y="64.8">MICROHAL_CONNECTOR_M_1_REDUCED</text>
<text x="38.8" y="67.4">GND</text>
<text x="155.6" y="67.4" transform="rotate(-90 155.6 67.4)">+3V3</text>
<text x="164.7" y="77.2">100nF/6.3V</text>
<text x="164.7" y="72.1">C2</text>
<text x="160.7" y="82.6">GND</text>
<text x="188.6" y="80.1" transform="rotate(-90 188.6 80.1)">+3V3</text>
<text x="192.4" y="83.7">R1</text>
<text x="198.7" y="80.1" transform="rotate(-90 198.7 80.1)">+3V3</text>
<text x="202.6" y="83.7">R2</text>
<text x="208.9" y="80.1" transform="rotate(-90 208.9 80.1)">+3V3</text>
<text x="212.7" y="83.7">R3</text>
<text x="165.7" y="87.2">IC1</text>
<text x="192.4" y="85.9">10k</text>
<text x="202.6" y="85.9">10k</text>
<text x="212.7" y="85.9">10k</text>
<text x="146.7" y="101.4">R4</text>
<text x="146.7" y="103.7">499k</text>
<text x="142.9" y="110.6">GND</text>
<text x="155.6" y="110.6">GND</text>
<text x="165.7" y="108">ISL29023</text>
</g>
<g font-size="2.1" fill="#808080">
<text x="45.4" y="44.2">1</text>
<text x="45.4" y="46.7">3</text>
<text x="51.2" y="45.3">GND</text>
<text x="51.2" y="47.8">SDA</text>
<text x="62.6" y="45.3">3.3V</text>
<text x="64.5" y="47.8">5V</text>
<text x="71.6" y="44.2">2</text>
<text x="71.6" y="46.7">4</text>
<text x="45.4" y="49.3">5</text>
<text x="45.4" y="51.8">7</text>
<text x="51.2" y="50.4">SCL</text>
<text x="51.2" y="52.9">MISO</text>
<text x="60.8" y="50.4">GPIO1</text>
<text x="60.8" y="52.9">GPIO2</text>
<text x="71.6" y="49.3">6</text>
<text x="71.6" y="51.8">8</text>
<text x="44.2" y="56.9">11</text>
<text x="44.2" y="59.4">13</text>
<text x="45.4" y="54.3">9</text>
<text x="51.2" y="55.4">MOSI</text>
<text x="51.2" y="58">SCK</text>
<text x="60.8" y="58">GPIO3</text>
<text x="64.5" y="55.5">SS</text>
<text x="71.6" y="54.3">10</text>
<text x="71.6" y="56.9">12</text>
<text x="51.2" y="60.5">GPIO4</text>
<text x="162.2" y="89.9">1</text>
<text x="185.8" y="89.9">6</text>
<text x="162.2" y="95">3</text>
<text x="168.1" y="91">VDD</text>
<text x="177.2" y="91">SDA</text>
<text x="185.8" y="95">5</text>
<text x="161" y="100">EP</text>
<text x="168.1" y="96.1">REXT</text>
<text x="168.1" y="101.2">PAD</text>
<text x="177.6" y="96.1">SCL</text>
<text x="177.7" y="101.2">INT</text>
<text x="185.8" y="100">4</text>
<text x="162.2" y="102.6">2</text>
<text x="168.1" y="103.7">GND</text>
</g>
<g font-size="1.8" fill="#808080">
<text x="31.7" y="47.7">SDA</text>
<text x="32" y="50.2">SCL</text>
<text x="80.7" y="52.8">INT</text>
<text x="220.3" y="90.9">SDA</text>
<text x="220.3" y="96">SCL</text>
<text x="220.3" y="101">INT</text>
</g>
</svg>
